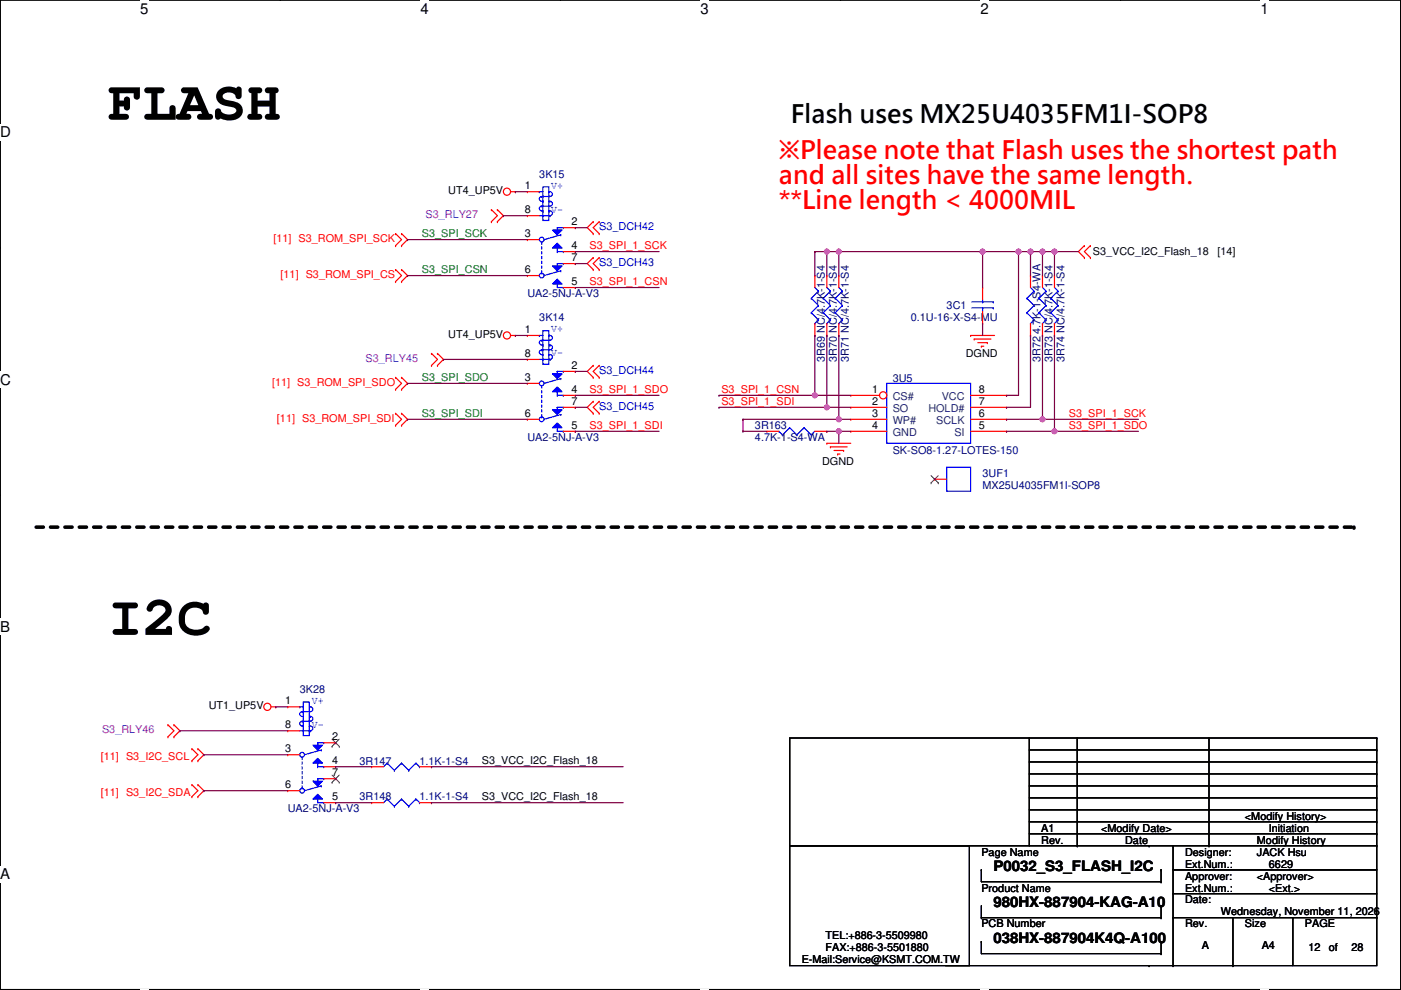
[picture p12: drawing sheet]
<svg xmlns="http://www.w3.org/2000/svg" width="297mm" height="210mm" viewBox="0 0 297 210" stroke-linecap="round" stroke-linejoin="round" font-family="sans-serif">
<path d="M0 0h297v209.8h-297z" fill="none" stroke="#000" stroke-width=".25"/>
<g fill="#fff">
<path d="M29.7 0h1.8v3.5h-1.8z"/>
<path d="M29.7 209.8h1.8v.2h-1.8z"/>
</g>
<path d="M59.4 0h.1M59.4 209.8h.1" fill="none" stroke="#000" stroke-width=".25"/>
<g fill="#fff">
<path d="M89.1 0h1.8v3.5h-1.8z"/>
<path d="M89.1 209.8h1.8v.2h-1.8z"/>
</g>
<path d="M118.8 0h.1M118.8 209.8h.1" fill="none" stroke="#000" stroke-width=".25"/>
<g fill="#fff">
<path d="M148.5 0h1.8v3.5h-1.8z"/>
<path d="M148.5 209.8h1.8v.2h-1.8z"/>
</g>
<path d="M178.2 0h.1M178.2 209.8h.1" fill="none" stroke="#000" stroke-width=".25"/>
<g fill="#fff">
<path d="M207.9 0h1.8v3.5h-1.8z"/>
<path d="M207.9 209.8h1.8v.2h-1.8z"/>
</g>
<path d="M237.6 0h.1M237.6 209.8h.1" fill="none" stroke="#000" stroke-width=".25"/>
<g fill="#fff">
<path d="M267.3 0h1.7v3.5h-1.7z"/>
<path d="M267.3 209.8h1.7v.2h-1.7z"/>
<path d="M0 26.2h2.3v3.6h-2.3z"/>
<path d="M297 26.2h.1v3.6h-.1z"/>
<path d="M0 78.7h2.3v3.5h-2.3z"/>
<path d="M297 78.7h.1v3.5h-.1z"/>
</g>
<path d="M0 52.5h.1M297 52.5h.1" fill="none" stroke="#000" stroke-width=".25"/>
<g fill="#fff">
<path d="M0 131.1h2.2v3.6h-2.2z"/>
<path d="M297 131.1h.1v3.6h-.1z"/>
</g>
<path d="M0 104.9h.1M297 104.9h.1" fill="none" stroke="#000" stroke-width=".25"/>
<path d="M0 104.9h.1M297 104.9h.1" fill="none" stroke="#000" stroke-width=".21"/>
<g fill="#fff">
<path d="M0 183.6h2.2v3.5h-2.2z"/>
<path d="M297 183.6h.1v3.5h-.1z"/>
</g>
<g fill="none" stroke="#000" stroke-width=".25">
<path d="M0 157.4h.1M167.4 156.5h50.8v22.8h-50.8zM218.2 156.5h73.7M218.2 159h73.7M228.4 156.5v22.8M256.3 156.5v22.8M291.9 156.5h.1M291.9 159h.1M291.9 156.5v22.8M297 157.4h.1M167.4 179.3h38.1v25.4h-38.1zM218.2 176.8h73.7"/>
<path d="M218.2 174.3h73.7M218.2 171.7h73.7M218.2 169.2h73.7M218.2 166.6h73.7M218.2 164.1h73.7M218.2 161.6h73.7M228.4 179.3h.1M243.6 179.3h.1M248.7 179.3h.1M248.7 179.3h-30.5M248.7 179.3h43.2v5.1h-43.2zM256.3 179.3h.1"/>
<path d="M291.9 176.8h.1M291.9 179.3h.1M291.9 174.3h.1M291.9 171.7h.1M291.9 169.2h.1M291.9 166.6h.1M291.9 164.1h.1M291.9 161.6h.1M208.1 194.6h38.1M208.1 199.6h.1M208.1 184.4h.1M208.1 194.6h.1"/>
<path d="M208.1 184.4v2.5h38.1M208.1 199.6v2.6h38.1M208.1 192v2.6M246.2 186.9h.1M246.2 199.7h.1M246.2 184.4h.1M246.2 194.6h.1M246.2 192h.1M246.2 184.4v2.5M246.2 192v2.6M246.2 199.7v2.5M248.7 194.6h.1"/>
<path d="M248.7 189.5v5.1M248.7 194.6h43.2v10.1h-43.2zM248.7 184.4h43.2v5.1h-43.2zM261.4 194.6v10.1M274.1 194.6h.1M274.1 194.6v10.1M291.9 194.6h.1M291.9 189.5v5.1M243.6 204.7h.1M246.2 202.2h.1M248.7 204.7h.1M248.7 204.7h-48.2"/>
<path d="M261.4 204.7h.1"/>
</g>
<path d="M7.7 111.8h279.4" fill="none" stroke="#000" stroke-width=".76" stroke-dasharray="1.5 1.5"/>
<circle cx="287.1" cy="111.8" r=".38" fill="#000" stroke-dasharray="1.5 1.5"/>
<g fill="none" stroke="#f00" stroke-width=".25">
<path d="M83.9 49.5h.1M83.9 52.1h.1M83.9 57.2h.1M83.9 59.7h.1M83.9 49.5l1.2 1.3-1.2 1.3M83.9 57.2l1.2 1.2-1.2 1.3M85.1 52.1h.1M85.1 49.5h.1M85.1 59.7h.1M85.1 57.2h.1M85.1 49.5l1.3 1.3-1.3 1.3M85.1 57.2l1.3 1.2-1.3 1.3"/>
<path d="M104.2 44.5h.1M104.2 47h.1M104.2 44.5l1.3 1.2-1.3 1.3M105.5 44.5l1.2 1.2-1.2 1.3M105.5 47h.1M105.5 44.5h.1M108.2 40.6h1.1M109.3 40.6h.1M125.8 47h.1M125.8 49.5h.1M125.8 54.6h.1M125.8 57.2h.1"/>
<path d="M125.8 47l-1.3 1.3 1.3 1.2M125.8 54.6l-1.3 1.3 1.3 1.3M127 49.5h.1M127 47h.1M127 57.2h.1M127 54.6h.1M127 47l-1.2 1.3 1.2 1.2M127 54.6l-1.2 1.3 1.2 1.3M172.8 58.4h.1M172.8 58.4v2.6M175.3 58.4h.1M175.3 58.4v2.6"/>
<path d="M218.5 58.4h.1M218.5 58.4v2.6M229.9 52.1h.1M229.9 54.6h.1M229.9 52.1l-1.3 1.2 1.3 1.3M231.2 54.6h.1M231.2 52.1h.1M231.2 52.1l-1.3 1.2 1.3 1.3M91.5 74.9h.1M91.5 77.5h.1M91.5 74.9l1.3 1.3-1.3 1.3M92.8 77.5h.1"/>
<path d="M92.8 74.9h.1M92.8 74.9l1.2 1.3-1.2 1.3M108.2 71.1h1.1M109.3 71.1h.1M125.8 77.5h.1M125.8 77.5l-1.3 1.2 1.3 1.3M127 77.5h.1M127 77.5l-1.2 1.2 1.2 1.3M172.8 71.1h.1M172.8 68.6v2.5M175.3 71.1h.1M175.3 68.6v2.5"/>
<path d="M205.8 71.1h5.1M205.8 71.1h.1M206.5 71.9h.1M206.5 71.9h3.6M207.3 72.7h2M208.1 73.4h.1M208.1 73.4h.5M208.3 61h.1M208.3 68.6h.1M208.3 61v2.5M208.3 66v2.6M209.3 72.7h.1"/>
<path d="M218.5 71.1h.1M218.5 68.6v2.5M83.9 87.6h.1M83.9 90.2h.1M83.9 80h.1M83.9 82.6h.1M83.9 87.6l1.2 1.3-1.2 1.3M83.9 80l1.2 1.3-1.2 1.3M85.1 90.2h.1M85.1 87.6h.1M85.1 82.6h.1M85.1 80h.1"/>
<path d="M85.1 87.6l1.3 1.3-1.3 1.3M85.1 80l1.3 1.3-1.3 1.3M125.8 80h.1M125.8 85.1h.1M125.8 87.6h.1M125.8 85.1l-1.3 1.3 1.3 1.2M127 80h.1M127 87.6h.1M127 85.1h.1M127 85.1l-1.2 1.3 1.2 1.2M175.3 94h.1M175.3 94h5.1"/>
<path d="M176.1 94.7h.1M176.1 94.7h3.5M176.8 95.5h2.1M177.6 96.3h.5M177.6 96.3h.1M178.9 95.5h.1M35.6 153.7h.1M35.6 153.7l1.3 1.2-1.3 1.3M35.6 156.2h.1M36.9 156.2h.1M36.9 153.7l1.2 1.2-1.2 1.3M36.9 153.7h.1"/>
<path d="M40.7 158.8h.1M40.7 158.8l1.3 1.2-1.3 1.3M42 158.8h.1M42 158.8l1.2 1.2-1.2 1.3M57.4 149.9h1.1M58.5 149.9h.1M40.7 166.4l1.3 1.2-1.3 1.3M40.7 168.9h.1M40.7 166.4h.1M40.7 161.3h.1M42 166.4l1.2 1.2-1.2 1.3M42 168.9h.1"/>
<path d="M42 166.4h.1M42 161.3h.1"/>
<circle cx="107.5" cy="40.6" r=".76"/>
<circle cx="107.5" cy="71.1" r=".76"/>
<circle cx="56.7" cy="149.9" r=".76"/>
</g>
<g fill="none" stroke="#00f" stroke-width=".25">
<path d="M114.3 71.1h.8M114.3 76.2h2.3M114.3 71.1h.1M114.9 75.2h.2M114.9 72.1h.1M114.9 74.2h.1M114.9 74.2a.5 .5 0 0 0-.6 .5 .5 .5 0 0 0 .6 .5M114.9 72.1a.53 .53 0 0 0-.5 .7 .53 .53 0 0 0 .7 .4M115.1 70.1h1.3v7.1h-1.3zM115.1 75.2h.1M115.1 73.2h.1M115.1 76.2h.1"/>
<path d="M116.4 75.2h.1M116.4 71.1h.1M116.4 75.2a.53 .53 0 0 1 .7 .3 .53 .53 0 0 1-.5 .7M116.4 71.1a.53 .53 0 0 1 .7 .4 .53 .53 0 0 1-.5 .6h-1.7M116.4 73.2h.2M116.6 73.2h.1M116.6 76.2h.1M116.6 73.2a.5 .5 0 0 1 .5 .5 .5 .5 0 0 1-.5 .5h-1.7M118.2 78.7h1.2M119.4 78.7h.1M172 63.3l1.5 1.5M172 66.3l1.5 1.5"/>
<path d="M172 63.3h.1M172 66.3h.1M172.8 61l.7 .7M172.8 68.6h.1M173.5 61.7h.1M173.5 64.8h.1M173.5 67.8h.1M173.5 61.7l-1.5 1.6M173.5 64.8l-1.5 1.5M173.5 67.8l-.7 .8M174.5 63.3l1.6 1.5M174.5 66.3l1.6 1.5"/>
<path d="M174.5 63.3h.1M174.5 66.3h.1M175.3 68.6h.1M175.3 61l.8 .7M176.1 61.7h.1M176.1 64.8h.1M176.1 67.8h.1M176.1 61.7l-1.6 1.6M176.1 64.8l-1.6 1.5M176.1 67.8l-.8 .8M206 65.3h4.6M206 64h4.6"/>
<path d="M208.3 64h.1M208.3 65.3h.1M208.3 63.5v.5M208.3 65.3v.7M210.6 65.3h.1M210.6 64h.1M217.7 63.3l1.5 1.5M217.7 66.3l1.5 1.5M217.7 63.3h.1M217.7 66.3h.1M218.5 61l.7 .7M218.5 68.6h.1"/>
<path d="M219.2 61.7h.1M219.2 64.8h.1M219.2 67.8h.1M219.2 61.7l-1.5 1.6M219.2 64.8l-1.5 1.5M219.2 67.8l-.7 .8M118.2 83.8h1.2M119.4 83.8h.1"/>
</g>
<path d="M117.1 79.3h2.1l-1 1z" fill="#00f"/>
<g fill="none" stroke="#00f" stroke-width=".25">
<path d="M117.1 79.3h2.1l-1 1zM118.2 78.7h.1M118.2 78.7v1.6M118.2 83.8h.1M118.2 83.1v.7M118.9 80.3h.1M118.9 80.3l-3.5 1"/>
<circle cx="114.8" cy="81.3" r=".51"/>
</g>
<path d="M118.2 82l1 1.1h-2.1z" fill="#00f"/>
<g fill="none" stroke="#00f" stroke-width=".25">
<path d="M118.2 82l1 1.1h-2.1zM118.9 87.9h.1M118.9 87.9l-3.5 1"/>
<circle cx="114.8" cy="88.9" r=".51"/>
</g>
<path d="M117.1 86.9h2.1l-1 1z" fill="#00f"/>
<path d="M117.1 86.9h2.1l-1 1z" fill="none" stroke="#00f" stroke-width=".25"/>
<path d="M118.2 89.7l1 1h-2.1z" fill="#00f"/>
<g fill="none" stroke="#00f" stroke-width=".25">
<path d="M118.2 86.4h.1M118.2 89.9h.1M118.2 86.4v1.5M118.2 89.9v1.5h1.2M118.2 89.7l1 1h-2.1zM118.2 86.4h1.2M119.4 86.4h.1M119.4 91.4h.1M165.1 91.4l.8 .8M165.1 91.4h.1M165.9 92.2h.1M167.4 90.7l1.6 1.5"/>
<path d="M167.4 90.7h.1M167.4 90.7l-1.5 1.5M169 92.2h.1M170.5 90.7h.1M170.5 90.7l-1.5 1.5M170.5 90.7l1.5 1.5M172 92.2h.1M172.8 91.4l-.8 .8M63.5 154.9h2.3M63.5 149.9h.1M63.5 149.9h.8M64.1 150.9a.53 .53 0 0 0-.5 .6 .53 .53 0 0 0 .7 .4"/>
<path d="M64.1 152.9h.1M64.1 150.9h.1M64.1 150.9h1.7M64.1 152.9a.53 .53 0 0 0-.5 .7 .53 .53 0 0 0 .7 .3M64.3 154.9h.1M64.3 148.9h1.3v7.1h-1.3zM64.3 153.9h.1M64.3 151.9h.1M65.6 149.9h.1M65.6 149.9a.53 .53 0 0 1 .7 .3 .53 .53 0 0 1-.5 .7M65.6 153.9h.1M65.6 153.9a.53 .53 0 0 1 .7 .4 .53 .53 0 0 1-.5 .6"/>
<path d="M65.6 151.9h.2M65.8 154.9h.1M65.8 151.9a.5 .5 0 0 1 .5 .5 .5 .5 0 0 1-.5 .5h-1.7M65.8 151.9h.1M67.4 157.5h1.2M68.6 157.5h.1M67.4 162.6h1.2M68.6 162.6h.1"/>
</g>
<path d="M114.9 81.8v6.6M114.9 88.4h.1" fill="none" stroke="#00f" stroke-width=".25" stroke-dasharray=".5 .5"/>
<g fill="none" stroke="#f00" stroke-width=".25">
<path d="M111.8 71.1h2.5M111.8 76.2h2.5M111.8 71.1h.1M111.8 76.2h.1M119.4 78.7h2.6M122 78.7h.1M111.8 88.9h2.5M111.8 81.3h2.5M111.8 88.9h.1M111.8 81.3h.1M119.4 86.4h2.6M119.4 83.8h2.6"/>
<path d="M119.4 91.4h2.6M122 86.4h.1M122 83.8h.1M122 91.4h.1M162.6 91.4h.1M162.6 91.4h2.5M172.8 91.4h2.5M175.3 91.4h.1"/>
</g>
<path d="M66.3 158h2.1l-1 1z" fill="#00f"/>
<g fill="none" stroke="#00f" stroke-width=".25">
<path d="M66.3 158h2.1l-1 1zM67.4 157.5h.1M67.4 157.5v1.5M68.1 159l-3.5 1M68.1 159h.1M67.4 162.6h.1M67.4 161.8v.8"/>
<circle cx="64" cy="160" r=".51"/>
</g>
<path d="M67.4 160.8l1 1h-2.1z" fill="#00f"/>
<g fill="none" stroke="#00f" stroke-width=".25">
<path d="M67.4 160.8l1 1h-2.1zM68.1 166.6l-3.5 1M68.1 166.6h.1"/>
<circle cx="64" cy="167.6" r=".51"/>
</g>
<path d="M66.3 165.6h2.1l-1 1z" fill="#00f"/>
<path d="M66.3 165.6h2.1l-1 1z" fill="none" stroke="#00f" stroke-width=".25"/>
<path d="M66.3 169.4l1.1-1 1 1z" fill="#00f"/>
<g fill="none" stroke="#00f" stroke-width=".25">
<path d="M115.1 39.6h1.3v7.1h-1.3zM114.3 40.6h.8M114.3 45.7h2.3M114.3 40.6h.1M114.9 44.7h.2M114.9 41.7h.1M114.9 43.7h.1M114.9 43.7a.5 .5 0 0 0-.6 .5 .5 .5 0 0 0 .6 .5M114.9 41.7a.53 .53 0 0 0-.5 .6 .53 .53 0 0 0 .7 .4M115.1 44.7h.1M115.1 42.7h.1M115.1 45.7h.1"/>
<path d="M116.4 44.7h.1M116.4 40.6h.1M116.4 44.7a.53 .53 0 0 1 .7 .4 .53 .53 0 0 1-.5 .6M116.4 40.6a.53 .53 0 0 1 .7 .4 .53 .53 0 0 1-.5 .7h-1.7M116.4 42.7h.2M116.6 42.7h.1M116.6 45.7h.1M116.6 42.7a.5 .5 0 0 1 .5 .5 .5 .5 0 0 1-.5 .5h-1.7M118.2 48.3h1.2M118.2 53.3h1.2M119.4 48.3h.1M119.4 53.3h.1"/>
<path d="M222.8 63.3h.1M222.8 66.3h.1M222.8 63.3l1.5 1.5M222.8 66.3l1.5 1.5M223.6 61l.7 .7M223.6 68.6h.1M224.3 61.7h.1M224.3 64.8h.1M224.3 67.8h.1M224.3 61.7l-1.5 1.6M224.3 64.8l-1.5 1.5M224.3 67.8l-.7 .8"/>
<path d="M66.3 169.4l1.1-1 1 1zM67.4 168.7v1.5h1.2M67.4 165.1h.1M67.4 165.1h1.2M67.4 168.7h.1M67.4 165.1v1.5M68.6 170.2h.1M68.6 165.1h.1"/>
</g>
<path d="M64.1 160.5v6.6M64.1 167.1h.1" fill="none" stroke="#00f" stroke-width=".25" stroke-dasharray=".5 .5"/>
<g fill="none" stroke="#f00" stroke-width=".25">
<path d="M223.6 58.4h.1M223.6 58.4v2.6M223.6 71.1h.1M223.6 68.6v2.5M61 154.9h.1M61 154.9h2.5M61 149.9h.1M61 149.9h2.5M68.6 157.5h2.6M71.2 157.5h.1M61 160h.1M61 160h2.5"/>
<path d="M61 167.6h.1M61 167.6h2.5M68.6 170.2h2.6M68.6 162.6h2.6M68.6 165.1h2.6M71.2 162.6h.1M71.2 170.2h.1M71.2 165.1h.1"/>
</g>
<path d="M70.4 158.3h.1M70.4 156.7l1.5 1.6M71.9 156.7l-1.5 1.6M71.9 158.3h.1M70.4 165.9h.1M70.4 164.3l1.5 1.6M71.9 164.3l-1.5 1.6M71.9 165.9h.1" fill="none" stroke="#7f4000" stroke-width=".21"/>
<path d="M117.1 48.8h2.1l-1 1z" fill="#00f"/>
<g fill="none" stroke="#00f" stroke-width=".25">
<path d="M117.1 48.8h2.1l-1 1zM118.2 48.3h.1M118.2 53.3h.1M118.2 48.3v1.5M118.2 52.6v.7M118.9 49.8h.1M118.9 49.8l-3.5 1"/>
<circle cx="114.8" cy="50.8" r=".51"/>
</g>
<path d="M118.2 51.6l1 1h-2.1z" fill="#00f"/>
<g fill="none" stroke="#00f" stroke-width=".25">
<path d="M118.2 51.6l1 1h-2.1zM118.9 57.4h.1M118.9 57.4l-3.5 1"/>
<circle cx="114.8" cy="58.4" r=".51"/>
</g>
<path d="M117.1 56.4h2.1l-1 1z" fill="#00f"/>
<path d="M117.1 56.4h2.1l-1 1z" fill="none" stroke="#00f" stroke-width=".25"/>
<path d="M118.2 59.2l1 1h-2.1z" fill="#00f"/>
<g fill="none" stroke="#00f" stroke-width=".25">
<path d="M118.2 55.9h.1M118.2 59.4h.1M118.2 55.9v1.5M118.2 59.4v1.6h1.2M118.2 59.2l1 1h-2.1zM118.2 55.9h1.2M119.4 55.9h.1M119.4 61h.1M188 81.3h17.8v12.7h-17.8zM200.7 99.1h5.1v5h-5.1zM82.1 161.8l-.8 .8M82.1 169.4l-.8 .8"/>
<path d="M82.1 161.8h.1M82.1 169.4h.1M82.1 169.4l1.5 1.5M82.1 161.8l1.5 1.5M83.6 170.9h.1M83.6 163.3h.1M85.1 169.4h.1M85.1 161.8h.1M85.1 169.4l-1.5 1.5M85.1 169.4l1.6 1.5M85.1 161.8l-1.5 1.5M85.1 161.8l1.6 1.5"/>
<path d="M86.7 163.3h.1M86.7 170.9h.1M88.2 161.8l.7 .8M88.2 169.4l.7 .8M88.2 169.4h.1M88.2 161.8h.1M88.2 169.4l-1.5 1.5M88.2 161.8l-1.5 1.5M88.9 162.6h.1M88.9 170.2h.1"/>
</g>
<path d="M114.9 51.3v6.6M114.9 57.9h.1" fill="none" stroke="#00f" stroke-width=".25" stroke-dasharray=".5 .5"/>
<g fill="none" stroke="#f00" stroke-width=".25">
<path d="M111.8 40.6h2.5M111.8 45.7h2.5M111.8 58.4h2.5M111.8 50.8h2.5M111.8 40.6h.1M111.8 45.7h.1M111.8 58.4h.1M111.8 50.8h.1M119.4 55.9h2.6M119.4 48.3h2.6M119.4 53.3h2.6M122 55.9h.1"/>
<path d="M122 48.3h.1M122 53.3h.1M119.4 61h2.6M122 61h.1M198.2 101.6h2.5M198.2 101.6h.1M78.8 162.6h.1M78.8 162.6h2.5M78.8 170.2h.1M78.8 170.2h2.5M88.9 162.6h2.6M88.9 170.2h2.6"/>
<path d="M91.5 162.6h.1M91.5 170.2h.1"/>
</g>
<path d="M197.4 102.4h.1M197.4 100.8l1.5 1.6M198.9 100.8l-1.5 1.6M198.9 102.4h.1" fill="none" stroke="#7f4000" stroke-width=".21"/>
<circle cx="187.2" cy="83.8" r=".76" fill="#fff"/>
<g fill="none" stroke="#f00" stroke-width=".25">
<path d="M177.8 58.4h.1M177.8 58.4v2.6M221 58.4h.1M221 58.4v2.6M177.8 71.1h.1M177.8 68.6v2.5M221 71.1h.1M221 68.6v2.5M180.4 86.4h7.6M180.4 88.9h7.6M180.4 91.4h7.6M180.4 83.8h.1"/>
<path d="M180.4 86.4h.1M180.4 88.9h.1M180.4 91.4h.1M180.4 83.8h6.1M205.8 83.8h7.6M205.8 86.4h7.6M205.8 88.9h7.6M205.8 91.4h7.6M213.4 83.8h.1M213.4 86.4h.1M213.4 88.9h.1M213.4 91.4h.1"/>
<circle cx="187.2" cy="83.8" r=".76"/>
</g>
<g fill="none" stroke="#00f" stroke-width=".25">
<path d="M177.1 63.3l1.5 1.5M177.1 66.3l1.5 1.5M177.1 63.3h.1M177.1 66.3h.1M177.8 68.6h.1M177.8 61l.8 .7M178.6 61.7h.1M178.6 64.8h.1M178.6 67.8h.1M178.6 61.7l-1.5 1.6M178.6 64.8l-1.5 1.5M178.6 67.8l-.8 .8"/>
<path d="M220.3 63.3l1.5 1.5M220.3 66.3l1.5 1.5M220.3 63.3h.1M220.3 66.3h.1M221 61l.8 .7M221 68.6h.1M221.8 61.7h.1M221.8 64.8h.1M221.8 67.8h.1M221.8 61.7l-1.5 1.6M221.8 64.8l-1.5 1.5M221.8 67.8l-.8 .8"/>
</g>
<g fill="none" stroke="#7f0040" stroke-width=".25">
<path d="M86.4 50.8h.1M86.4 58.4h.1M86.4 50.8h25.4M86.4 58.4h25.4M109.3 40.6h.1M109.3 40.6h2.5M122 53.3h17.7M122 48.3h.1M122 55.9h.1M122 53.3h.1M122 48.3h2.5M122 55.9h2.5"/>
<path d="M109.3 71.1h.1M109.3 71.1h2.5M122 61h17.7M122 78.7h.1M122 61h.1M122 78.7h2.5M177.8 71.1h.1M177.8 71.1v17.8M86.4 81.3h.1M86.4 88.9h.1M86.4 81.3h25.4M86.4 88.9h25.4"/>
<path d="M122 83.8h17.7M122 91.4h17.7M122 86.4h.1M122 83.8h.1M122 91.4h.1M122 86.4h2.5M177.8 91.4h.1M177.8 91.4h2.6"/>
</g>
<circle cx="177.8" cy="88.9" r=".51" fill="#f0f"/>
<circle cx="177.8" cy="88.9" r=".51" fill="none" stroke="#f0f" stroke-width=".25"/>
<path d="M215.9 53.3h2.6M215.9 53.3h.1M215.9 53.3v30.5h-2.5M177.8 91.4h.1M177.8 91.4v2.6M213.4 86.4h5.1M213.4 83.8h.1M213.4 86.4h.1" fill="none" stroke="#7f0040" stroke-width=".25"/>
<circle cx="218.5" cy="53.3" r=".51" fill="#f0f"/>
<circle cx="218.5" cy="53.3" r=".51" fill="none" stroke="#f0f" stroke-width=".25"/>
<path d="M208.3 53.3h.1M208.3 53.3v7.7M172.8 71.1h.1M172.8 71.1v12.7M208.3 68.6h.1M208.3 68.6v2.5" fill="none" stroke="#7f0040" stroke-width=".25"/>
<circle cx="172.8" cy="83.8" r=".51" fill="#f0f"/>
<circle cx="172.8" cy="83.8" r=".51" fill="none" stroke="#f0f" stroke-width=".25"/>
<path d="M175.3 71.1h.1M175.3 71.1v15.3M218.5 71.1h.1M218.5 71.1v15.3M152.4 83.8h.1M152.4 83.8h20.4" fill="none" stroke="#7f0040" stroke-width=".25"/>
<circle cx="175.3" cy="86.4" r=".51" fill="#f0f"/>
<circle cx="175.3" cy="86.4" r=".51" fill="none" stroke="#f0f" stroke-width=".25"/>
<g fill="none" stroke="#7f0040" stroke-width=".25">
<path d="M172.8 53.3h2.5M172.8 53.3h.1M172.8 53.3v5.1M221 53.3h.1M221 53.3v5.1M223.6 53.3h.1M223.6 53.3v5.1M221 71.1h.1M221 71.1v17.8M223.6 71.1h.1M223.6 71.1v20.3M172.8 83.8h7.6"/>
<path d="M172.8 83.8h.1M175.3 86.4h.1M175.3 86.4h5.1M221 88.9h20.3M221 88.9h.1M223.6 91.4h.1M223.6 91.4h17.7"/>
</g>
<circle cx="221" cy="53.3" r=".51" fill="#f0f"/>
<circle cx="221" cy="53.3" r=".51" fill="none" stroke="#f0f" stroke-width=".25"/>
<path d="M175.3 53.3h.1M175.3 53.3v5.1M218.5 53.3h.1M218.5 53.3v5.1" fill="none" stroke="#7f0040" stroke-width=".25"/>
<circle cx="175.3" cy="53.3" r=".51" fill="#f0f"/>
<circle cx="175.3" cy="53.3" r=".51" fill="none" stroke="#f0f" stroke-width=".25"/>
<path d="M175.3 53.3h2.5M175.3 53.3h.1M177.8 53.3h.1M177.8 53.3v5.1M208.3 53.3h7.6M208.3 53.3h.1" fill="none" stroke="#7f0040" stroke-width=".25"/>
<circle cx="215.9" cy="53.3" r=".51" fill="#f0f"/>
<circle cx="215.9" cy="53.3" r=".51" fill="none" stroke="#f0f" stroke-width=".25"/>
<circle cx="208.3" cy="53.3" r=".51" fill="#f0f"/>
<circle cx="208.3" cy="53.3" r=".51" fill="none" stroke="#f0f" stroke-width=".25"/>
<path d="M223.6 53.3h5M223.6 53.3h.1M177.8 88.9h.1M177.8 88.9h2.6M213.4 91.4h10.2M213.4 91.4h.1" fill="none" stroke="#7f0040" stroke-width=".25"/>
<circle cx="223.6" cy="91.4" r=".51" fill="#f0f"/>
<circle cx="223.6" cy="91.4" r=".51" fill="none" stroke="#f0f" stroke-width=".25"/>
<path d="M177.8 53.3h.1M177.8 53.3h30.5" fill="none" stroke="#7f0040" stroke-width=".25"/>
<circle cx="177.8" cy="53.3" r=".51" fill="#f0f"/>
<circle cx="177.8" cy="53.3" r=".51" fill="none" stroke="#f0f" stroke-width=".25"/>
<path d="M213.4 88.9h7.6M213.4 88.9h.1" fill="none" stroke="#7f0040" stroke-width=".25"/>
<circle cx="221" cy="88.9" r=".51" fill="#f0f"/>
<circle cx="221" cy="88.9" r=".51" fill="none" stroke="#f0f" stroke-width=".25"/>
<path d="M221 53.3h2.6M221 53.3h.1" fill="none" stroke="#7f0040" stroke-width=".25"/>
<circle cx="223.6" cy="53.3" r=".51" fill="#f0f"/>
<circle cx="223.6" cy="53.3" r=".51" fill="none" stroke="#f0f" stroke-width=".25"/>
<path d="M218.5 53.3h.1M218.5 53.3h2.5M152.4 86.4h.1M152.4 86.4h22.9M175.3 91.4h2.5M175.3 91.4h.1" fill="none" stroke="#7f0040" stroke-width=".25"/>
<circle cx="177.8" cy="91.4" r=".51" fill="#f0f"/>
<circle cx="177.8" cy="91.4" r=".51" fill="none" stroke="#f0f" stroke-width=".25"/>
<g fill="none" stroke="#7f0040" stroke-width=".25">
<path d="M106.7 45.7h.1M106.7 45.7h5.1M94 76.2h.1M94 76.2h17.8M157.5 88.9h20.3M157.5 88.9h.1M157.5 91.4h.1M157.5 88.9v2.5M157.5 91.4h5.1M38.1 154.9h.1M38.1 154.9h22.9M58.5 149.9h.1"/>
<path d="M58.5 149.9h2.5M43.2 167.6h.1M43.2 167.6h17.8M43.2 160h.1M43.2 160h17.8M71.2 162.6h.1M71.2 162.6h7.6M71.2 170.2h.1M71.2 170.2h7.6M91.5 162.6h.1M91.5 162.6h40.6M91.5 170.2h.1"/>
<path d="M91.5 170.2h40.6"/>
</g>
<circle cx="177.8" cy="88.9" r=".51" fill="#f0f"/>
<circle cx="177.8" cy="88.9" r=".51" fill="none" stroke="#f0f" stroke-width=".25"/>
<circle cx="218.5" cy="53.3" r=".51" fill="#f0f"/>
<circle cx="218.5" cy="53.3" r=".51" fill="none" stroke="#f0f" stroke-width=".25"/>
<circle cx="172.8" cy="83.8" r=".51" fill="#f0f"/>
<circle cx="172.8" cy="83.8" r=".51" fill="none" stroke="#f0f" stroke-width=".25"/>
<circle cx="175.3" cy="86.4" r=".51" fill="#f0f"/>
<circle cx="175.3" cy="86.4" r=".51" fill="none" stroke="#f0f" stroke-width=".25"/>
<circle cx="221" cy="53.3" r=".51" fill="#f0f"/>
<circle cx="221" cy="53.3" r=".51" fill="none" stroke="#f0f" stroke-width=".25"/>
<circle cx="175.3" cy="53.3" r=".51" fill="#f0f"/>
<circle cx="175.3" cy="53.3" r=".51" fill="none" stroke="#f0f" stroke-width=".25"/>
<circle cx="215.9" cy="53.3" r=".51" fill="#f0f"/>
<circle cx="215.9" cy="53.3" r=".51" fill="none" stroke="#f0f" stroke-width=".25"/>
<circle cx="208.3" cy="53.3" r=".51" fill="#f0f"/>
<circle cx="208.3" cy="53.3" r=".51" fill="none" stroke="#f0f" stroke-width=".25"/>
<circle cx="223.6" cy="91.4" r=".51" fill="#f0f"/>
<circle cx="223.6" cy="91.4" r=".51" fill="none" stroke="#f0f" stroke-width=".25"/>
<circle cx="177.8" cy="53.3" r=".51" fill="#f0f"/>
<circle cx="177.8" cy="53.3" r=".51" fill="none" stroke="#f0f" stroke-width=".25"/>
<circle cx="221" cy="88.9" r=".51" fill="#f0f"/>
<circle cx="221" cy="88.9" r=".51" fill="none" stroke="#f0f" stroke-width=".25"/>
<circle cx="223.6" cy="53.3" r=".51" fill="#f0f"/>
<circle cx="223.6" cy="53.3" r=".51" fill="none" stroke="#f0f" stroke-width=".25"/>
<circle cx="177.8" cy="91.4" r=".51" fill="#f0f"/>
<circle cx="177.8" cy="91.4" r=".51" fill="none" stroke="#f0f" stroke-width=".25"/>
<g font-size="12.2">
<text x="22.9" y="25.4">FLASH</text>
<text x="22.9" y="134.6">I2C</text>
</g>
<text font-size="5.3" x="167.7" y="26.1">Flash uses MX25U4035FM1I-SOP8</text>
<g font-size="5.3" fill="#f00">
<text x="165.1" y="33.7">※Please note that Flash uses the shortest path</text>
<text x="165.1" y="39">and all sites have the same length.</text>
<text x="165.1" y="44.4">**Line length &lt; 4000MIL</text>
</g>
<g font-size="3.2">
<text x="29.7" y="2.9">5</text>
<text x="89.1" y="2.9">4</text>
<text x="148.5" y="2.9">3</text>
<text x="207.9" y="2.9">2</text>
<text x="267.3" y="2.9">1</text>
<text x="0" y="29.1">D</text>
<text x="0" y="81.5">C</text>
<text x="0" y="134">B</text>
<text x="0" y="186.4">A</text>
<text x="297" y="186.4">A</text>
</g>
<g font-size="3">
<text x="210.6" y="184.6">P0032_S3_FLASH_I2C</text>
<text x="210.6" y="192.3">980HX-887904-KAG-A10</text>
<text x="210.6" y="199.9">038HX-887904K4Q-A100</text>
</g>
<g font-size="2.3">
<text x="95" y="41.2">UT4_UP5V</text>
<text x="111.3" y="40.1">1</text>
<text x="111.3" y="45.2">8</text>
<text x="121.2" y="47.8">2</text>
<text x="111.3" y="50.3">3</text>
<text x="121.2" y="52.8">4</text>
<text x="111.3" y="57.9">6</text>
<text x="121.2" y="55.4">7</text>
<text x="231.7" y="54.1">S3_VCC_I2C_Flash_18</text>
<text x="258.1" y="54.1">[14]</text>
<text x="121.2" y="60.5">5</text>
<text x="95" y="71.7">UT4_UP5V</text>
<text x="111.3" y="70.6">1</text>
<text x="111.3" y="75.7">8</text>
<text x="204.8" y="75.7">DGND</text>
<text x="111.3" y="80.8">3</text>
<text x="121.2" y="78.2">2</text>
<text x="121.2" y="83.3">4</text>
<text x="184.9" y="83.3">1</text>
<text x="207.6" y="83.3">8</text>
<text x="111.3" y="88.4">6</text>
<text x="121.2" y="85.9">7</text>
<text x="184.9" y="85.9">2</text>
<text x="184.9" y="88.4">3</text>
<text x="207.6" y="85.9">7</text>
<text x="207.6" y="88.4">6</text>
<text x="121.2" y="90.9">5</text>
<text x="184.9" y="90.9">4</text>
<text x="207.6" y="90.9">5</text>
<text x="174.3" y="98.6">DGND</text>
<text x="60.5" y="149.4">1</text>
<text x="44.2" y="150.4">UT1_UP5V</text>
<text x="60.5" y="154.4">8</text>
<text x="60.5" y="159.5">3</text>
<text x="70.4" y="157">2</text>
<text x="60.5" y="167.1">6</text>
<text x="70.4" y="164.6">7</text>
<text x="70.4" y="162.1">4</text>
<text x="102.2" y="162">S3_VCC_I2C_Flash_18</text>
<text x="70.4" y="169.7">5</text>
<text x="102.2" y="169.6">S3_VCC_I2C_Flash_18</text>
<text x="264" y="173.8">&lt;Modify History&gt;</text>
<text x="220.8" y="178.9">Rev.</text>
<text x="220.8" y="176.3">A1</text>
<text x="233.5" y="176.3">&lt;Modify Date&gt;</text>
<text x="238.6" y="178.9">Date</text>
<text x="266.5" y="178.9">Modify History</text>
<text x="269" y="176.3">Initiation</text>
<text x="208.1" y="181.4">Page Name</text>
<text x="251.3" y="181.4">Designer:</text>
<text x="251.3" y="183.9">Ext.Num.:</text>
<text x="266.5" y="181.4">JACK Hsu</text>
<text x="269" y="183.9">6629</text>
<text x="208.1" y="189">Product Name</text>
<text x="251.3" y="186.5">Approver:</text>
<text x="251.3" y="189">Ext.Num.:</text>
<text x="251.3" y="191.6">Date:</text>
<text x="266.5" y="186.5">&lt;Approver&gt;</text>
<text x="269" y="189">&lt;Ext.&gt;</text>
<text x="208.1" y="196.6">PCB Number</text>
<text x="251.3" y="196.6">Rev.</text>
<text x="258.9" y="194.1">Wednesday, November 11, 2026</text>
<text x="264" y="196.6">Size</text>
<text x="276.7" y="196.6">PAGE</text>
<text x="175.1" y="199.2">TEL:+886-3-5509980</text>
<text x="175.1" y="201.7">FAX:+886-3-5501880</text>
<text x="254.8" y="201.2">A</text>
<text x="267.5" y="201.2">A4</text>
<text x="277.4" y="201.7">12</text>
<text x="281.7" y="201.7">of</text>
<text x="286.6" y="201.7">28</text>
<text x="170" y="204.3">E-Mail:Service@KSMT.COM.TW</text>
</g>
<g font-size="2.3" fill="#00007f">
<text x="114.3" y="37.6">3K15</text>
<text x="111.8" y="63">UA2-5NJ-A-V3</text>
<text x="200.7" y="65.6">3C1</text>
<text x="114.3" y="68.1">3K14</text>
<text x="193.1" y="68.1">0.1U-16-X-S4-MU</text>
<text x="174.9" y="76.7" transform="rotate(-90 174.9 76.7)">3R69 NC/4.7K-1-S4</text>
<text x="177.4" y="76.7" transform="rotate(-90 177.4 76.7)">3R70 NC/4.7K-1-S4</text>
<text x="180" y="76.7" transform="rotate(-90 180 76.7)">3R71 NC/4.7K-1-S4</text>
<text x="220.6" y="76.7" transform="rotate(-90 220.6 76.7)">3R724.7K-1-S4-WA</text>
<text x="223.1" y="76.7" transform="rotate(-90 223.1 76.7)">3R73 NC/4.7K-1-S4</text>
<text x="225.7" y="76.7" transform="rotate(-90 225.7 76.7)">3R74 NC/4.7K-1-S4</text>
<text x="189.3" y="81.1">3U5</text>
<text x="111.8" y="93.5">UA2-5NJ-A-V3</text>
<text x="160.1" y="91">3R163</text>
<text x="160.1" y="93.5">4.7K-1-S4-WA</text>
<text x="189.3" y="96.3">SK-SO8-1.27-LOTES-150</text>
<text x="208.3" y="101.1">3UF1</text>
<text x="208.3" y="103.7">MX25U4035FM1I-SOP8</text>
<text x="63.5" y="146.9">3K28</text>
<text x="76.2" y="162.1">3R147</text>
<text x="88.9" y="162.1">1.1K-1-S4</text>
<text x="61" y="172.3">UA2-5NJ-A-V3</text>
<text x="76.2" y="169.7">3R148</text>
<text x="88.9" y="169.7">1.1K-1-S4</text>
</g>
<g font-size="2.3" fill="#00f">
<text x="116.9" y="40">V+</text>
<text x="116.9" y="45.1">V-</text>
<text x="127" y="48.8">S3_DCH42</text>
<text x="127" y="56.4">S3_DCH43</text>
<text x="116.9" y="70.5">V+</text>
<text x="116.9" y="75.6">V-</text>
<text x="127" y="79.3">S3_DCH44</text>
<text x="127" y="86.9">S3_DCH45</text>
<text x="66.1" y="149.2">V+</text>
<text x="66.1" y="154.3">V-</text>
</g>
<g font-size="2.3" fill="#7f00ff">
<text x="90.2" y="46.3">S3_RLY27</text>
<text x="77.5" y="76.8">S3_RLY45</text>
<text x="21.6" y="155.5">S3_RLY46</text>
</g>
<g font-size="2.3" fill="#f00">
<text x="58" y="51.4">[11] S3_ROM_SPI_SCK</text>
<text x="125" y="52.8">S3_SPI_1_SCK</text>
<text x="59.5" y="59">[11] S3_ROM_SPI_CS</text>
<text x="125" y="60.4">S3_SPI_1_CSN</text>
<text x="57.7" y="81.8">[11] S3_ROM_SPI_SDO</text>
<text x="125" y="83.3">S3_SPI_1_SDO</text>
<text x="153" y="83.3">S3_SPI_1_CSN</text>
<text x="58.7" y="89.5">[11] S3_ROM_SPI_SDI</text>
<text x="153" y="85.8">S3_SPI_1_SDI</text>
<text x="226.6" y="88.4">S3_SPI_1_SCK</text>
<text x="125" y="90.9">S3_SPI_1_SDI</text>
<text x="226.6" y="90.9">S3_SPI_1_SDO</text>
<text x="21.4" y="161.1">[11] S3_I2C_SCL</text>
<text x="21.4" y="168.7">[11] S3_I2C_SDA</text>
</g>
<g font-size="2.3" fill="#007f00">
<text x="89.5" y="50.3">S3_SPI_SCK</text>
<text x="89.5" y="57.9">S3_SPI_CSN</text>
<text x="89.5" y="80.7">S3_SPI_SDO</text>
<text x="89.5" y="88.4">S3_SPI_SDI</text>
</g>
<g font-size="2.3" fill="#00407f">
<text x="189.3" y="84.9">CS#</text>
<text x="189.3" y="87.4">SO</text>
<text x="189.3" y="89.9">WP#</text>
<text x="196.8" y="87.4">HOLD#</text>
<text x="198.5" y="89.9">SCLK</text>
<text x="199.7" y="84.9">VCC</text>
<text x="189.3" y="92.5">GND</text>
<text x="202.3" y="92.5">SI</text>
</g>
</svg>
